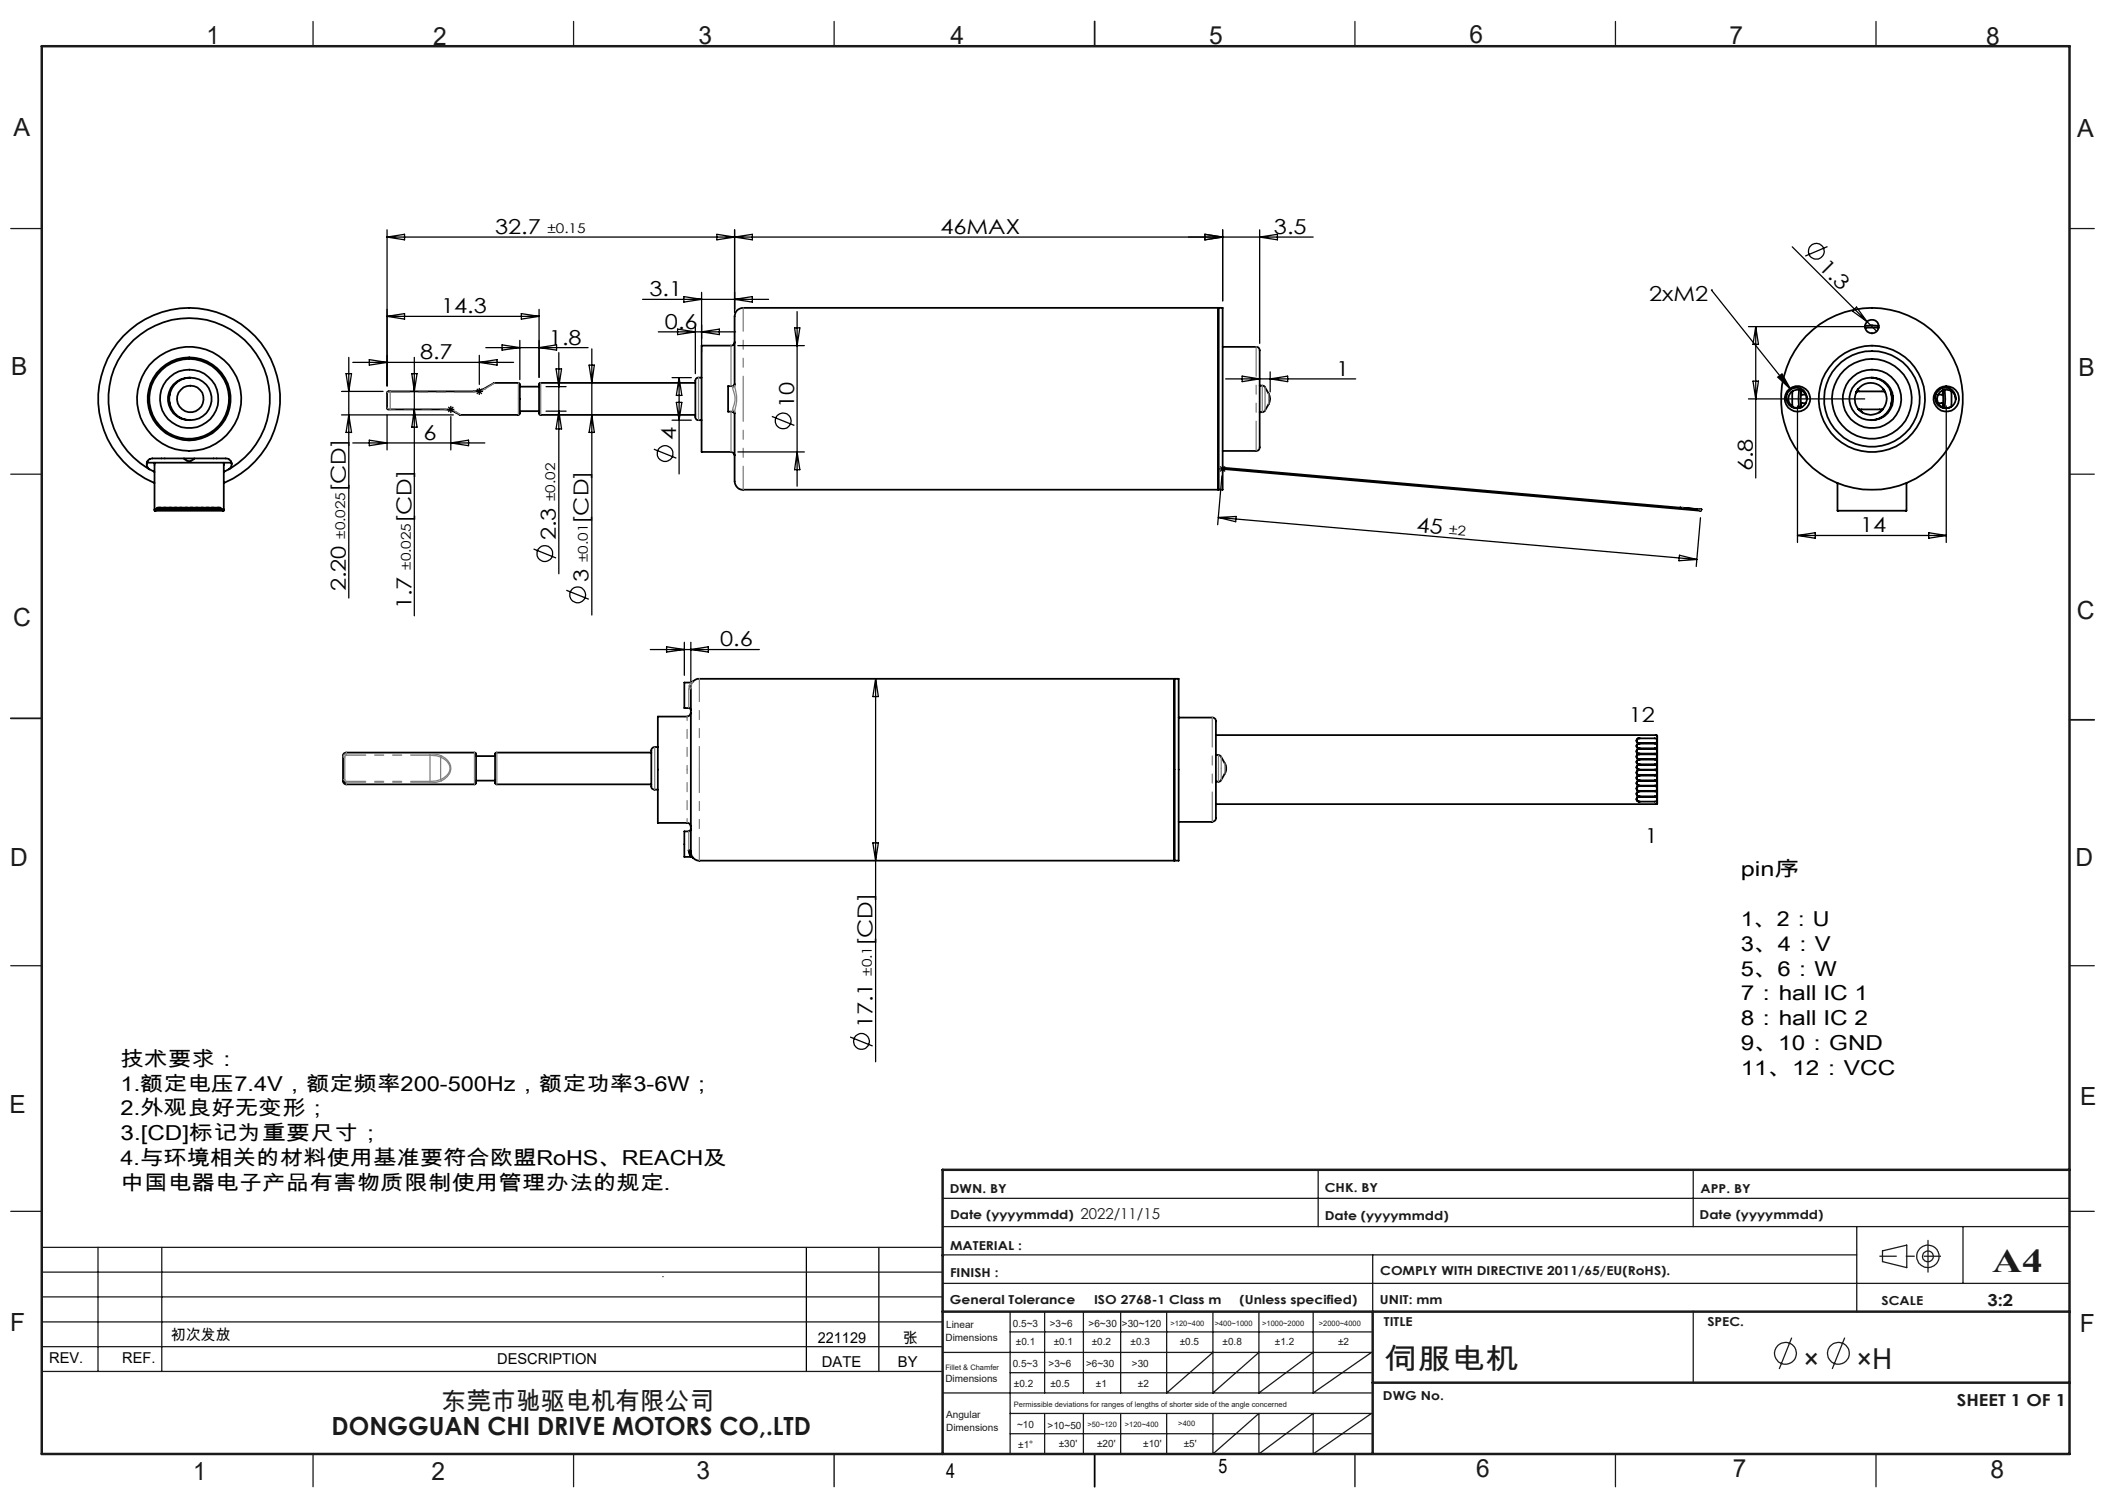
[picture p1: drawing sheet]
<svg xmlns="http://www.w3.org/2000/svg" width="297mm" height="210mm" viewBox="0 0 297 210" stroke-linecap="round" stroke-linejoin="round" font-family="sans-serif">
<g fill="none" stroke="#191924" stroke-width=".18">
<path d="M44.2 3v3.5M80.9 3v3.5M117.7 3v3.5M191.2 3v3.5M227.9 3v3.5M264.7 3v3.5M1.5 32.2h4.4M292 32.2h3.5M1.5 66.9h4.4M292 66.9h3.5M1.5 136.2h4.4M292 136.2h3.5"/>
<path d="M1.5 170.8h4.4M5.9 175.9h127.1M5.9 179.4h127.1M13.8 175.9v17.5M22.8 175.9v17.5M133 177h129M133 173h159M133 169h159M186 165v8M193.7 177v8M238.9 165v8M262 173v12"/>
<path d="M265.6 176.4l3.4-.8v3.2l-3.4-.9zM272 174.9v4.5M277 173v8M292 170.8h3.5M5.9 186.4h127.1M5.9 193.4h127.1M5.9 189.9h127.1M5.9 182.9h127.1M93.5 180h.1M133 181h159M133.1 196.5h60.4M142.5 187.8h51"/>
<path d="M142.5 193.6h51M142.5 185v20.1M142.5 199.3h51l-8.2 5.8v-5.8l-7.7 5.8v-5.8l-6.5 5.8v-5.8M147.4 185v11.5M147.4 199.3v5.8M152.9 185v11.5M152.9 199.3v5.8M158.1 185v11.5M158.1 199.3v5.8M164.6 185v11.5l6.5-5.8M164.6 199.3v5.8M171.1 185v11.5l6.5-5.8"/>
<path d="M177.6 185v11.5l7.7-5.8M185.3 185v11.5l8.2-5.8h-60.4M238.9 184.9v10.1M252.8 188.7l-1.8 4.4M260.3 188.7l-1.8 4.4M44.2 205.1v4.6M80.9 205.1v4.6M142.5 202.2h51M227.9 205.1v4.6M264.7 205.1v4.6"/>
<circle cx="272" cy="177.2" r="1.58"/>
<circle cx="272" cy="177.2" r=".75"/>
<circle cx="251.9" cy="190.9" r="1.55"/>
<circle cx="259.4" cy="190.9" r="1.54"/>
</g>
<path d="M265.2 177.2h8.7" fill="none" stroke="#191924" stroke-width=".18" stroke-dasharray="30.5 1.3 1.3 1.3" stroke-dashoffset="28" stroke-linecap="butt"/>
<g fill="none" stroke="#000" stroke-width=".18">
<path d="M54.6 32.4v22M54.6 33.4l2.5-.4v.8zM54.6 33.4h130.7M101.1 33l5.1 .8v-.8l-5.1 .8zM103.6 32.4v11.7M170 33l2.5 .4-2.5 .4zM172.5 32.4v10M177.7 32.4v16M177.7 33.4l2.5-.4v.8zM252.9 34.8l11.9 11.9M257.8 34.8l-3.1 1.3M48.2 55.2h5.8"/>
<path d="M48.2 58.5h15.8M48.8 52.7h.8l-.4 2.5zM49.2 50.4v33.9M49.2 58.5l.4 2.5h-.8zM49.8 51.1h22.7M52.1 50.7l2.5 .4-2.5 .4zM54.6 58.5v5M54.6 44.6h21.5M54.6 44.6l2.5-.4v.8zM58.1 52.7h.7l-.3 2.5zM58.5 50.4v36.4M58.5 57.7l.3 2.5h-.7z"/>
<path d="M63.1 57.7h1M63.3 57.4l.7 .7M63.6 58.8v4.7M63.6 57.2v1.1M64 57.4l-.7 .7M67.1 55.2h1.1M67.3 54.8l.7 .8M67.6 50.1v4.1M67.6 51.1l2.5-.4v.8zM67.6 54.7v1M68 54.8l-.7 .8M68.5 49h14.5"/>
<path d="M70.8 48.6l2.5 .4-2.5 .4zM73.3 48v5.5M73.6 44.2l2.5 .4-2.5 .4zM76.1 49l2.4-.4v.8zM76.1 43.6v9.6M77 54.5h2.9M77 58h2.9M78.5 52h.7l-.4 2.5zM78.8 49.7v31.2M78.8 58l.4 2.5h-.7zM83.1 51.5h.8l-.4 2.5zM83.5 58.5l.4 2.5h-.8z"/>
<path d="M83.5 49.2v37.5M90.7 42.2h17.7M92.9 46.8h10.9M94.8 53.3h2.7M94.8 59.3h2.7M95.4 56.8h.8l-.4 2.5zM95.6 46.4l2.5 .4-2.5 .4zM95.8 53.3v13.5M95.8 53.3l.4 2.5h-.8zM96.5 41.8l2.5 .4-2.5 .4zM98.1 45.8v6.9M99 41.2v8.4"/>
<path d="M99 46.8l2.5-.4v.8zM103.6 42.2l2.6-.4v.8zM104.1 48.7h9.4M108.9 58.7l3.2 1.3M112.1 46.2h.8l-.4 2.5zM112.5 43.9v24.7M172.9 53.4h18.4M175.3 53l2.4 .4-2.4 .4zM179.2 52.4v2.9M179.2 53.4l2.5-.4v.8zM241.5 40.9h.1M241.5 40.9l11.2 14"/>
<path d="M246.7 46.1h16.4M246.7 56.3h16.4M247.3 53.8h.8l-.4 2.5zM247.7 46.1v21.3M247.7 46.1l.4 2.5h-.8zM250.8 53.2l.6-.5 1.3 2.2zM253.6 57.2v19.3M261.9 43.3l1.5 2.1-2-1.5zM274.6 57.2v19.3M49.8 62.5h18.6M52.1 62.1l2.5 .4-2.5 .4zM63.6 62.5l2.5-.4v.8z"/>
<path d="M75.3 77.4l3.2 1.3M92.3 63.4l3.1 1.2M104.1 63.7h9.4M112.5 63.7l.4 2.5h-.8zM171.9 73l67.5 5.9M171.9 73l2.5-.2-.1 .8zM172 66.1h1M172.2 65.8l.7 .7M172.4 67.1l-.6 6.9M172.5 65.6v1M172.9 65.8l-.7 .7M237 78.3l2.4 .6-2.5 .2z"/>
<path d="M239.9 73l-.6 6.9M253.6 75.5h21M253.6 75.5l2.5-.4v.8zM272.1 75.1l2.5 .4-2.5 .4zM79.9 83.2l3.2 1.3M91.8 91.6h15.3M94.1 91.2l2.5 .4-2.5 .4zM96.6 90.6v4.6M97.5 90.6v5.5M97.5 91.6l2.4-.4v.8zM123.5 95.7v54M123.5 95.7l.4 2.5h-.7z"/>
<path d="M123.2 118.9h.7l-.4 2.5zM119.9 146.3l3.2 1.2M113.8 175.9v17.5M124 175.9v17.5M117.7 205.1v4.6M191.2 205.1v4.6"/>
<circle cx="256.3" cy="35.4" r="1.11"/>
<circle cx="110.5" cy="59.4" r="1.12"/>
<circle cx="76.9" cy="78.1" r="1.12"/>
<circle cx="93.8" cy="64" r="1.12"/>
<circle cx="81.5" cy="83.9" r="1.12"/>
<circle cx="121.5" cy="146.9" r="1.12"/>
</g>
<g fill="none" stroke="#000" stroke-width=".25">
<path d="M23.9 56.6l.1 .4M24 55.5l-.1 .4M26.4 59.2h.1M26.5 53.3h-.1M26.8 53.3a3 3 0 0 0-3.1 3 3 3 0 0 0 3.1 3M69.7 54l-.5 .3a4.6 4.6 0 0 1-2.3 .9h-12.1l-.2 .1v2.3l.1 .1h8.1a5.3 5.3 0 0 1 2.1 .8M69.8 54h3.4l.1 .1v4.3l-.1 .1h-8.3M73.3 54.5h2.8M73.3 58h2.8M98.1 54h-21.9l-.1 .1v4.3l.1 .1h21.9M99 53.3h-.5a.46 .46 0 0 0-.4 .6v3.9a2.13 2.13 0 0 0 .1 1.3l.3 .2h.5M103.6 54.4v-8.7a2.27 2.27 0 0 1 .6-2.1l.6-.2h67.7v25.7h-67.7a1.37 1.37 0 0 1-1.2-1.8v-9.2"/>
<path d="M103.6 54.1l-.2 .4h-.7v3.6h.7l.2 .2M103.6 48.2a.49 .49 0 0 1-.5 .5h-4.1v15h4.1a.54 .54 0 0 1 .5 .6M171.9 43.4v25.7M172.5 48.9h4.7a.51 .51 0 0 1 .5 .7v12.9a.87 .87 0 0 1-.3 1.1h-4.9M177.7 54.4l.7 .1 .6 1a1.4 1.4 0 0 1 0 1.5l-.6 1-.2 .1h-.5M252.9 55.2v2.2M253.9 55a7.9 7.9 0 0 0 0 2.5M254.2 57.4l-.6 .2M254.8 56.9h-.6l-.1 .6M254.8 55.7l-.7-.1v-.6v1.3v1.1M254.9 56.3a1.45 1.45 0 0 0-1.4-1.6 1.45 1.45 0 0 0-1.5 1.5 1.45 1.45 0 0 0 1.6 1.4M254.9 56.3a1.31 1.31 0 0 0-1.3-1.4 1.31 1.31 0 0 0-1.3 1.4 1.31 1.31 0 0 0 1.3 1.3"/>
<path d="M254.9 56.3a1.33 1.33 0 0 1-1.3 1.3M261.9 55.3l.1-.1h3.9l.1 .1M261.9 55.3a2.31 2.31 0 0 0 .3 2.4M262.2 57.7h.1h3.4M262.2 57.7l.5 .5M262.2 54.8l-.3 .5M262.2 54.8a2.24 2.24 0 0 1 3.8 .5M262.7 58.2a2.22 2.22 0 0 0 2.4 0M263.1 46l1-.1 1 .1M263.2 46.2h1.9M264 53.3a3 3 0 0 1 3.1 3 3 3 0 0 1-3.1 3M264.3 59.2h.1"/>
<path d="M264.3 53.3h.1M265.4 58l-.3 .2M265.7 57.7l-.6 .5M265.7 57.7l-.3 .3M266 55.3a2.22 2.22 0 0 1-.3 2.4M266.8 55.5l.1 .4M266.9 56.6l-.1 .4M267.1 55.8v.5M273.5 56.9h.6v.6M274.1 55v.6l-.7 .1M274.1 55.1l.1 1.2-.1 1.1M274.4 55l.1 1.3-.1 1.2"/>
<path d="M275.1 57.5l-.4 .1M275.3 55.1v2.3M275.9 56.3a1.32 1.32 0 0 0-1.3-1.4 1.32 1.32 0 0 0-1.3 1.3 1.32 1.32 0 0 0 1.3 1.4M275.9 56.3a1.45 1.45 0 0 0-1.3-1.6 1.45 1.45 0 0 0-1.5 1.4 1.45 1.45 0 0 0 1.5 1.5M275.9 56.3a1.33 1.33 0 0 1-1.3 1.3M20.7 65.3h12M21.1 66.2a.95 .95 0 0 1-.4-1l.3-.4 .4-.1h10.5a.78 .78 0 0 1 .7 .4v.1a.72 .72 0 0 1-.3 1M21.8 71.9h9.8M21.8 65.3v6.7h9.8v-6.7M21.8 68.1a12.8 12.8 0 0 1-5.3-19.7 12.8 12.8 0 0 1 20.4 0 12.8 12.8 0 0 1-5.3 19.7M22.2 71.8h.1M22.2 71.8h.7"/>
<path d="M22.2 71.8v-.2h.2h.5v.2M22.9 71.8h.1M22.9 71.8h.7M22.9 71.8v-.2h.2h.5v.2M23.6 71.8h.1M23.7 71.8h.1M23.7 71.8h.7M23.7 71.8v-.2h.2h.5v.2M24.4 71.8h.1M24.4 71.8h.7M24.4 71.8v-.2h.3h.4v.2M25.1 71.8h.1"/>
<path d="M25.2 71.8v-.2h.2h.5v.2M25.2 71.8h.7M25.2 71.8h.1M25.9 71.8h.1M25.9 71.8h.7M25.9 71.8v-.2h.2h.5v.2M26 64.7a.87 .87 0 0 0 1.4 0M26.6 71.8h.1M26.7 71.8v-.2h.2h.5v.2M26.7 71.8h.7M26.7 71.8h.1M27.4 71.8h.1"/>
<path d="M27.4 71.8h.7M27.4 71.8v-.2h.3h.4v.2M28.1 71.8h.1M28.2 71.8v-.2h.2h.5v.2M28.2 71.8h.7M28.2 71.8h.1M28.9 71.8h.1M28.9 71.8h.7M28.9 71.8v-.2h.2h.5v.2M29.6 71.8h.1M29.7 71.8h.1M29.7 71.8h.7"/>
<path d="M29.7 71.8v-.2h.2h.5v.2M30.4 71.8h.1M30.4 71.8v-.2h.3h.4v.2M30.4 71.8h.7M31.1 71.8h.1M31.6 66.5v.1a11.4 11.4 0 0 0 4-17.4 11.4 11.4 0 0 0-17.8 0 11.4 11.4 0 0 0 4 17.4M172.5 66l67.5 5.9v.1h-.1l-67.4-5.9M237.1 71.6l2.9 .3M240 71.9h.1M259.3 68.1v3.9h9.7v-3.9M97.3 96.8l.2-.1-.1 .3M97.5 97.1v22.9"/>
<path d="M97.5 96.3h-.9v3.6h.7l.2 .2M97.5 96.3h.1M97.7 96.2a1.21 1.21 0 0 1 1-.5h67.6v25.7h-67.8a1.3 1.3 0 0 1-1-1.4M97.8 96.1l-.3 .2M165.7 95.7v25.7M48.4 110l.2 .4h.3M48.5 106.3l.3-.2h18.2l.2 .2v4.1l-.2 .2h-18.1a.5 .5 0 0 1-.5-.6zM67.2 106.6h2.6M67.2 110.1h2.6M91.9 106.1h-21.9l-.2 .2v4.1l.2 .2h21.9M92.8 105.4h-.4a.57 .57 0 0 0-.5 .8v4.4a.53 .53 0 0 0 .5 .8h.4M97.4 120l-.1 .7"/>
<path d="M97.5 100.5a.62 .62 0 0 1-.6 .6h-4.1v15h4.1a.54 .54 0 0 1 .6 .5M97.5 116.9l-.3 .4h-.6v3.6h1l.2 .1M166.3 101.2h4.7a.53 .53 0 0 1 .6 .7v13a.74 .74 0 0 1-.6 1h-4.7M171.6 106.5h.3l.3 .1 .6 1a1.46 1.46 0 0 1 0 1.5l-.6 1-.1 .1h-.5M171.6 103.7h62.2v9.7h-62.2M231.2 104.1a.34 .34 0 0 0-.3 .4 .34 .34 0 0 0 .3 .3M231.2 104.1h2.3a.34 .34 0 0 1 .3 .4 .34 .34 0 0 1-.3 .3h-2.3M231.2 104.1h.1M231.2 104.8h.1M231.2 104.9h.1M231.2 104.9a.34 .34 0 0 0-.3 .3 .34 .34 0 0 0 .3 .3M231.2 105.5h.1"/>
<path d="M231.2 104.9h2.3a.34 .34 0 0 1 .3 .3 .34 .34 0 0 1-.3 .3h-2.3M231.2 105.6h.1M231.2 105.6a.34 .34 0 0 0-.3 .3 .34 .34 0 0 0 .3 .4M231.2 106.3h.1M231.2 105.6h2.3a.34 .34 0 0 1 .3 .3 .34 .34 0 0 1-.3 .4h-2.3M231.2 106.4a.34 .34 0 0 0-.3 .3 .34 .34 0 0 0 .3 .4M231.2 106.4h2.3a.34 .34 0 0 1 .3 .3 .34 .34 0 0 1-.3 .4h-2.3M231.2 106.4h.1M231.2 107.1h.1M231.2 107.1a.34 .34 0 0 0-.3 .4 .34 .34 0 0 0 .3 .3M231.2 107.8h.1M231.2 107.1h2.3a.34 .34 0 0 1 .3 .4 .34 .34 0 0 1-.3 .3h-2.3"/>
<path d="M231.2 107.9a.34 .34 0 0 0-.3 .3 .34 .34 0 0 0 .3 .3M231.2 107.9h2.3a.34 .34 0 0 1 .3 .3 .34 .34 0 0 1-.3 .3h-2.3M231.2 107.9h.1M231.2 108.5h.1M231.2 108.6h.1M231.2 108.6a.34 .34 0 0 0-.3 .3 .34 .34 0 0 0 .3 .4M231.2 109.3h.1M231.2 108.6h2.3a.34 .34 0 0 1 .3 .3 .34 .34 0 0 1-.3 .4h-2.3M231.2 109.4h.1M231.2 109.4a.34 .34 0 0 0-.3 .3 .34 .34 0 0 0 .3 .4M231.2 110.1h.1M231.2 109.4h2.3a.34 .34 0 0 1 .3 .3 .34 .34 0 0 1-.3 .4h-2.3"/>
<path d="M231.2 110.1a.34 .34 0 0 0-.3 .4 .34 .34 0 0 0 .3 .3M231.2 110.1h2.3a.34 .34 0 0 1 .3 .4 .34 .34 0 0 1-.3 .3h-2.3M231.2 110.8h.1M231.2 110.9a.34 .34 0 0 0-.3 .3 .34 .34 0 0 0 .3 .3M231.2 110.9h2.3a.34 .34 0 0 1 .3 .3 .34 .34 0 0 1-.3 .3h-2.3M231.2 110.9h.1M231.2 111.5h.1M231.2 111.6a.35 .35 0 0 0-.3 .4 .35 .35 0 0 0 .3 .3M231.2 111.6h2.3a.35 .35 0 0 1 .3 .4 .35 .35 0 0 1-.3 .3h-2.3M231.2 111.6h.1M231.2 112.3h.1M231.2 112.4a.34 .34 0 0 0-.3 .3 .34 .34 0 0 0 .3 .4"/>
<path d="M231.2 112.4h2.3a.34 .34 0 0 1 .3 .3 .34 .34 0 0 1-.3 .4h-2.3M231.2 112.4h.1M231.2 113.1h.1M97.5 120l-.3-.1a1.06 1.06 0 0 0 .3 1v-.1M97.5 120.3l-.1 .3M154.4 205.1v4.6"/>
<circle cx="26.7" cy="56.2" r="5.6"/>
<circle cx="26.7" cy="56.3" r="5.9"/>
<circle cx="26.7" cy="56.3" r="7.3"/>
<circle cx="26.7" cy="56.3" r="4.1"/>
<circle cx="26.8" cy="56.3" r="1.87"/>
<circle cx="26.9" cy="56.3" r="2.99"/>
<circle cx="253.6" cy="56.3" r="1.81"/>
<circle cx="263.9" cy="56.2" r="3"/>
<circle cx="264.1" cy="56.3" r="4.1"/>
<circle cx="264.1" cy="56.3" r="6.7"/>
<circle cx="264.1" cy="56.2" r="12.8"/>
<circle cx="264.1" cy="46.1" r=".97"/>
<circle cx="264.1" cy="56.3" r="5.6"/>
<circle cx="264.1" cy="56.2" r="7.5"/>
<circle cx="274.6" cy="56.3" r="1.8"/>
</g>
<path d="M154.4 3v3.5M1.5 101.3h4.4M292 101.5h3.5" fill="none" stroke="#191924" stroke-width=".25"/>
<path d="M5.9 6.5h286.1v198.6h-286.1zM133 177.1h.1M292 165h-159v40.1M133 185h159M193.7 195h98.3M193.7 185v20" fill="none" stroke="#191924" stroke-width=".35"/>
<g fill="none" stroke="#808080" stroke-width=".18" stroke-dasharray="6.3 1.3 1.3 1.3 1.3 1.3">
<path d="M54.6 57.5l.5 .2M55.1 55.3l-.5 .1M55.1 55.3v2.4M55.1 55.3v-.1M55.1 57.7h.1M62.8 57.7l.8 .1 .8 .3M62.8 57.7h.1M64.3 58.1h.1M64.4 58.1l.6 .4M66.9 55.3v-.1M68.4 54.8h.1M68.5 54.8l-.8 .4-.8 .1"/>
<path d="M69.8 54l-1.3 .8M73.1 56.2v-2.2M73.1 58.5v-2.3M76.3 54v4.5M98.6 53.2v6M103.1 54.4v-5.7M103.4 57.8a3.8 3.8 0 0 0 0-3.2M103.4 57.8l.2 .1 .1 .2M103.4 54.6v-.2M103.4 58v-.2M103.7 54.4v.3a5.7 5.7 0 0 1 0 3.4M103.7 54.4l-.1 .2h-.2"/>
<path d="M178.1 58.1v-3.7M178.5 54.6v3.3M179 57v-1.5M103.1 63.7v-5.7M237.4 71.6h.1M239.7 71.8h.1M239.9 72v-.2M97.2 99.8v-2.6M97.2 97.2l.3-.1M97.2 97.2l.1-.5 .2-.5M97.7 96.1l-.2 1M48.4 106.8h.2"/>
<path d="M48.4 106.8l.1-.3 .4-.2M48.4 110h.2M48.6 110l.3 .2M48.6 106.8v3.2M48.9 106.1v.2M48.9 110.4v.2M48.9 106.5l-.3 .3M48.9 106.5v-.2M48.9 110.4v-.2M60.7 106.3l1 .1 .6 .2M60.7 106.5v-.2M60.7 110.2h.8l.7-.3"/>
<path d="M60.7 110.2v-3.7M60.7 110.4v-.2M62.2 109.9a1.63 1.63 0 0 0 1.1-2.3l-.7-.6-.4-.2M62.2 106.8l.1-.2M62.2 109.9l.1 .2M62.2 106.8v3.1M62.2 106.8l-.6-.2-.9-.1M62.3 110.1l-.8 .3h-.8M62.3 106.6a1.85 1.85 0 0 1 1.1 2.6l-.7 .6-.4 .3M66.9 110.6v-4.5M70.1 106.1v4.5M92.4 105.4v6"/>
<path d="M97.2 119.9v-2.7M171.9 108.4v-1.9M171.9 110.2v-1.8M172.3 108.4v1.6M172.3 106.7v1.7M172.8 109.1v-1.5"/>
</g>
<path d="M66.9 55.3h-11.8M48.9 106.3h11.8M48.9 110.2h11.8M60.7 110.4h-11.8M60.7 106.5h-11.8" fill="none" stroke="#808080" stroke-width=".18" stroke-dasharray="6.3 1.3 1.3 1.3 1.3 1.3" stroke-dashoffset="3.6"/>
<path d="M55.1 57.7h7.7" fill="none" stroke="#808080" stroke-width=".18" stroke-dasharray="6.3 1.3 1.3 1.3 1.3 1.3" stroke-dashoffset="5.7"/>
<path d="M104.9 43.4v25.7M98.7 95.7v12.8M98.7 108.5v12.9" fill="none" stroke="#808080" stroke-width=".18" stroke-dasharray="6.3 1.3 1.3 1.3 1.3 1.3" stroke-dashoffset="3.1"/>
<path d="M177.2 63.6v-14.7M171 115.9v-14.7" fill="none" stroke="#808080" stroke-width=".18" stroke-dasharray="6.3 1.3 1.3 1.3 1.3 1.3" stroke-dashoffset="2.2"/>
<path d="M96.9 108.5v-7.5M96.9 116v-7.5" fill="none" stroke="#808080" stroke-width=".18" stroke-dasharray="6.3 1.3 1.3 1.3 1.3 1.3" stroke-dashoffset="5.8"/>
<path d="M250.8 53.2l.6-.5 1.3 2.2z" fill="#000"/>
<text font-size="4.7" fill="#191924" x="281.1" y="179.3">A4</text>
<g font-size="4.1" fill="#191924">
<text x="195.3" y="193">伺服电机</text>
<text x="254.5" y="193">×</text>
<text x="261.9" y="193">×H</text>
</g>
<g font-size="3.5" fill="#191924">
<text x="29.1" y="6.2">1</text>
<text x="61.1" y="6.4">2</text>
<text x="98.6" y="6.2">3</text>
<text x="134.1" y="6.1">4</text>
<text x="170.6" y="6.1">5</text>
<text x="207.3" y="6.1">6</text>
<text x="244" y="6.1">7</text>
<text x="280.2" y="6.3">8</text>
<text x="1.9" y="19.2">A</text>
<text x="293.1" y="19.3">A</text>
<text x="1.6" y="52.9">B</text>
<text x="293.3" y="53">B</text>
<text x="1.8" y="88.3">C</text>
<text x="293" y="87.3">C</text>
<text x="1.5" y="122.2">D</text>
<text x="292.8" y="122.1">D</text>
<text x="293.5" y="155.9">E</text>
<text x="1.3" y="157">E</text>
<text x="1.4" y="187.7">F</text>
<text x="293.4" y="187.9">F</text>
<text x="46.8" y="202.4">DONGGUAN CHI DRIVE MOTORS CO,.LTD</text>
<text x="62.3" y="198.9">东莞市驰驱电机有限公司</text>
<text x="27.2" y="208.7">1</text>
<text x="60.9" y="208.7">2</text>
<text x="98.3" y="208.6">3</text>
<text x="208.3" y="208.3">6</text>
<text x="244.5" y="208.3">7</text>
<text x="280.9" y="208.4">8</text>
</g>
<g font-size="2.9">
<text x="69.8" y="33">32.7</text>
<text x="132.7" y="33">46MAX</text>
<text x="179.7" y="33">3.5</text>
<text x="91.6" y="41.8">3.1</text>
<text x="256.5" y="37.8" transform="rotate(45 256.5 37.8)">1.3</text>
<text x="62.2" y="44.2">14.3</text>
<text x="93.8" y="46.4">0.6</text>
<text x="232.7" y="42.4">2xM2</text>
<text x="59.3" y="50.7">8.7</text>
<text x="77.5" y="48.6">1.8</text>
<text x="188.5" y="53">1</text>
<text x="112.1" y="57.5" transform="rotate(-90 112.1 57.5)">10</text>
<text x="59.7" y="62">6</text>
<text x="95.4" y="62.1" transform="rotate(-90 95.4 62.1)">4</text>
<text x="48.8" y="69.4" transform="rotate(-90 48.8 69.4)">[CD]</text>
<text x="247.3" y="66.5" transform="rotate(-90 247.3 66.5)">6.8</text>
<text x="58.1" y="73.8" transform="rotate(-90 58.1 73.8)">[CD]</text>
<text x="78.4" y="76.2" transform="rotate(-90 78.4 76.2)">2.3</text>
<text x="83.1" y="73.9" transform="rotate(-90 83.1 73.9)">[CD]</text>
<text x="199.8" y="75" transform="rotate(5 199.8 75)">45</text>
<text x="262.5" y="75.1">14</text>
<text x="48.8" y="83.4" transform="rotate(-90 48.8 83.4)">2.20</text>
<text x="83.1" y="82" transform="rotate(-90 83.1 82)">3</text>
<text x="58.1" y="85.9" transform="rotate(-90 58.1 85.9)">1.7</text>
<text x="101.6" y="91.2">0.6</text>
<text x="229.8" y="101.8">12</text>
<text x="232.1" y="118.9">1</text>
<text x="245.6" y="123.6">pin序</text>
<text x="245.6" y="130.6">1、2：U</text>
<text x="123.1" y="133.4" transform="rotate(-90 123.1 133.4)">[CD]</text>
<text x="245.6" y="134.1">3、4：V</text>
<text x="245.6" y="137.6">5、6：W</text>
<text x="245.6" y="141.1">7：hall IC 1</text>
<text x="123.1" y="145" transform="rotate(-90 123.1 145)">17.1</text>
<text x="245.6" y="144.6">8：hall IC 2</text>
<text x="245.6" y="148.1">9、10：GND</text>
<text x="17" y="150.3">技术要求：</text>
<text x="17" y="153.8">1.额定电压7.4V，额定频率200-500Hz，额定功率3-6W；</text>
<text x="245.6" y="151.6">11、12：VCC</text>
<text x="17" y="157.3">2.外观良好无变形；</text>
<text x="17" y="160.8">3.[CD]标记为重要尺寸；</text>
<text x="17" y="164.3">4.与环境相关的材料使用基准要符合欧盟RoHS、REACH及</text>
<text x="17" y="167.8">中国电器电子产品有害物质限制使用管理办法的规定.</text>
</g>
<g font-size="2.8">
<text x="133.5" y="208.4">4</text>
<text x="171.9" y="207.7">5</text>
</g>
<g font-size="2.3" fill="#191924">
<text x="280.4" y="184.2">3:2</text>
<text x="276.1" y="198.3">SHEET 1 OF 1</text>
</g>
<text font-size="2.1" fill="#191924" x="152.5" y="171.9">2022/11/15</text>
<g font-size="2.1">
<text x="24.2" y="188.9">初次发放</text>
<text x="115.4" y="189.4">221129</text>
<text x="127.4" y="189.4">张</text>
<text x="6.9" y="192.3">REV.</text>
<text x="17.3" y="192.3">REF.</text>
<text x="70.2" y="192.4">DESCRIPTION</text>
<text x="116" y="192.7">DATE</text>
<text x="126.7" y="192.7">BY</text>
</g>
<g font-size="1.9">
<text x="77.2" y="32.9">±0.15</text>
<text x="78.3" y="70.7" transform="rotate(-90 78.3 70.7)">±0.02</text>
<text x="48.7" y="76" transform="rotate(-90 48.7 76)">±0.025</text>
<text x="204.4" y="75.3" transform="rotate(5 204.4 75.3)">±2</text>
<text x="58" y="80.4" transform="rotate(-90 58 80.4)">±0.025</text>
<text x="83" y="79.3" transform="rotate(-90 83 79.3)">±0.01</text>
<text x="123" y="137.6" transform="rotate(-90 123 137.6)">±0.1</text>
</g>
<g font-size="1.7" fill="#191924">
<text x="134" y="168.3">DWN. BY</text>
<text x="134" y="171.9">Date (yyyymmdd)</text>
<text x="186.9" y="172">Date (yyyymmdd)</text>
<text x="186.9" y="168.2">CHK. BY</text>
<text x="239.8" y="171.9">Date (yyyymmdd)</text>
<text x="239.9" y="168.3">APP. BY</text>
<text x="134" y="176.3">MATERIAL :</text>
<text x="194.7" y="179.9">COMPLY WITH DIRECTIVE 2011/65/EU(RoHS).</text>
<text x="134" y="183.9">General Tolerance</text>
<text x="134" y="180.2">FINISH :</text>
<text x="154.4" y="184">ISO 2768-1 Class m</text>
<text x="174.9" y="184">(Unless specified)</text>
<text x="194.7" y="184">UNIT: mm</text>
<text x="265.5" y="184">SCALE</text>
<text x="195.3" y="187">TITLE</text>
<text x="240.9" y="187">SPEC.</text>
<text x="195.1" y="197.5">DWG No.</text>
</g>
<g font-size="1.4" fill="#191924">
<text x="133.4" y="189.2">Dimensions</text>
<text x="133.5" y="187.2">Linear</text>
<text x="142.9" y="187.1">0.5~3</text>
<text x="143.3" y="189.7">±0.1</text>
<text x="148.1" y="187.1">&gt;3~6</text>
<text x="148.7" y="189.7">±0.1</text>
<text x="153.6" y="187.1">&gt;6~30</text>
<text x="154" y="189.7">±0.2</text>
<text x="158.3" y="187.1">&gt;30~120</text>
<text x="159.5" y="189.7">±0.3</text>
<text x="166.5" y="189.7">±0.5</text>
<text x="172.5" y="189.7">±0.8</text>
<text x="179.9" y="189.7">±1.2</text>
<text x="188.8" y="189.7">±2</text>
<text x="133.4" y="195">Dimensions</text>
<text x="142.9" y="192.8">0.5~3</text>
<text x="143.1" y="195.6">±0.2</text>
<text x="147.9" y="192.8">&gt;3~6</text>
<text x="148.2" y="195.6">±0.5</text>
<text x="153.2" y="192.8">&gt;6~30</text>
<text x="154.6" y="195.6">±1</text>
<text x="159.7" y="192.8">&gt;30</text>
<text x="160.6" y="195.6">±2</text>
<text x="133.5" y="200">Angular</text>
<text x="133.5" y="201.9">Dimensions</text>
<text x="143.5" y="201.5">~10</text>
<text x="147.8" y="201.5">&gt;10~50</text>
<text x="143.7" y="204.1">±1°</text>
<text x="149.4" y="204.1">±30'</text>
<text x="154.8" y="204.1">±20'</text>
<text x="161.3" y="204.1">±10'</text>
<text x="167" y="204.1">±5'</text>
</g>
<g font-size="1.1" fill="#191924">
<text x="165.2" y="187">&gt;120~400</text>
<text x="171.4" y="187">&gt;400~1000</text>
<text x="178.1" y="187">&gt;1000~2000</text>
<text x="186.1" y="187">&gt;2000~4000</text>
<text x="133.4" y="193.2">Fillet &amp; Chamfer</text>
<text x="143.1" y="198.4">Permissible deviations for ranges of lengths of shorter side of the angle concerned</text>
<text x="153.4" y="201.3">&gt;50~120</text>
<text x="158.7" y="201.2">&gt;120~400</text>
<text x="166.2" y="201.2">&gt;400</text>
</g>
</svg>
